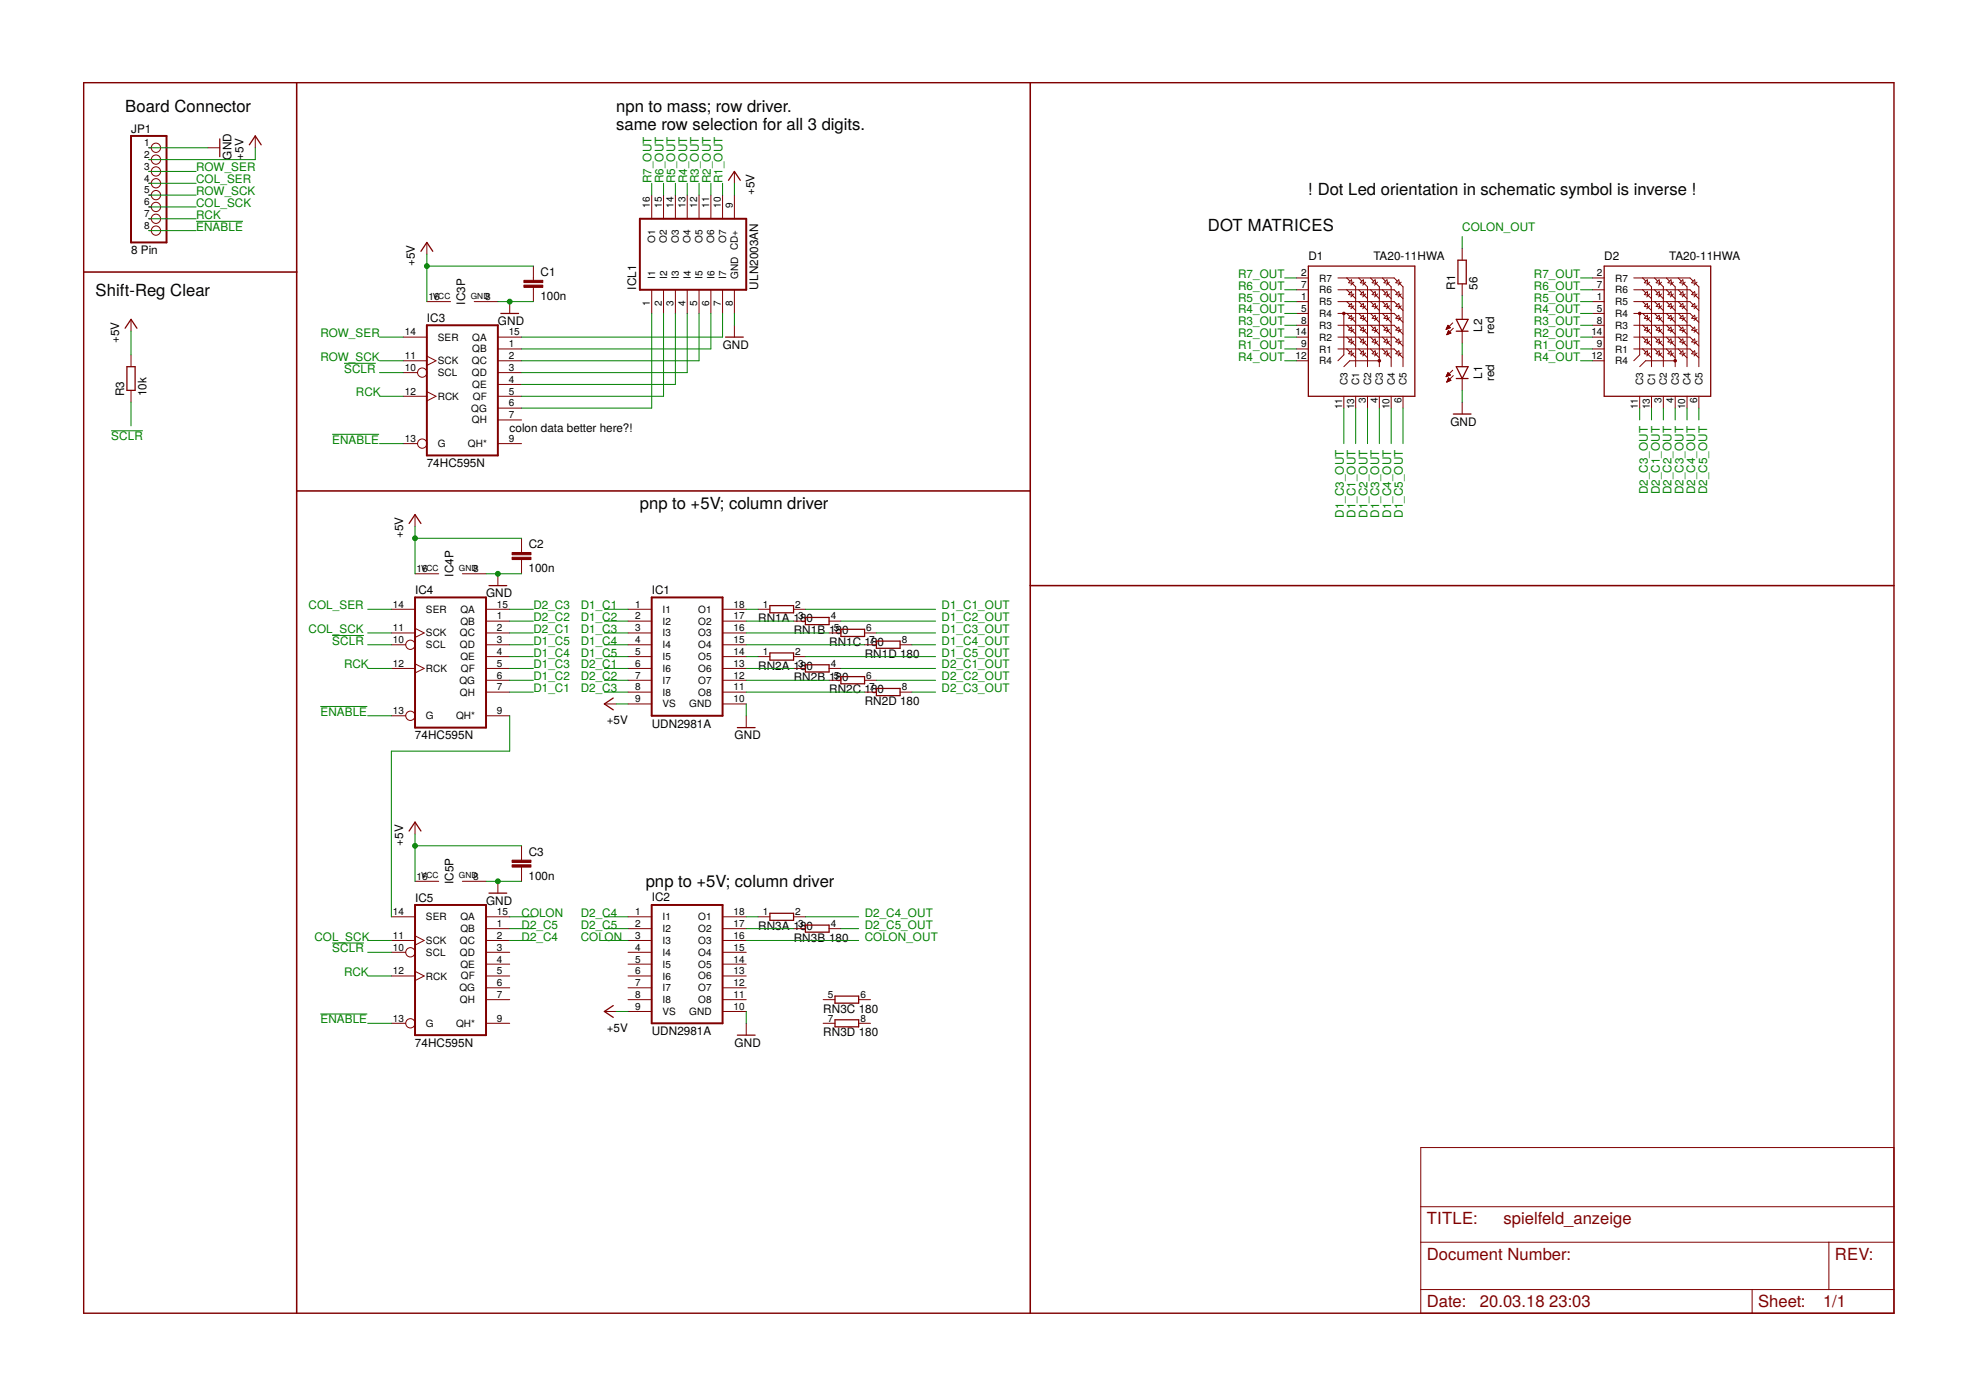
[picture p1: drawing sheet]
<svg xmlns="http://www.w3.org/2000/svg" width="297mm" height="210mm" viewBox="0 0 297 210" stroke-linecap="round" stroke-linejoin="round" font-family="sans-serif">
<path d="M44.6 12.4v184.9M154.8 12.4v184.9M12.6 40.9h32M44.6 73.8h110.2M154.8 88h129.8" fill="none" stroke="#800000" stroke-width=".23"/>
<path d="M19.7 20.4h5.3v16h-5.3zM96.1 32.9h16v10.6h-16zM64.1 48.9h10.7v19.5h-10.7zM62.4 89.8h10.6v19.5h-10.6zM97.9 89.8h10.7v17.7h-10.7zM62.4 136h10.6v19.5h-10.6zM97.9 136h10.7v17.8h-10.7z" fill="none" stroke="#800000" stroke-width=".3"/>
<g fill="none" stroke="#800000" stroke-width=".15">
<path d="M22.4 22.2h.4M22.4 24h.4M22.4 25.8h.4M22.4 27.5h.4M22.4 29.3h.4M22.4 31.1h.4M22.4 32.9h.4M22.4 34.6h.4M31.2 22.2h1.8M38.4 20.4v1.8M64.1 36.4v1.8M80.1 40v2.1"/>
<path d="M97.9 29.3v3.6M99.7 29.3v3.6M101.5 29.3v3.6M103.3 29.3v3.6M105 29.3v3.6M106.8 29.3v3.6M108.6 29.3v3.6M110.3 25.8v1.7M110.3 29.3v3.6M219.7 37.3v1.8M19.7 48v1.8M19.7 53.3v1.8"/>
<path d="M19.7 58.7v1.7M60.6 50.7h3.5M60.6 54.2h3.5M60.6 56h2.1M60.6 59.5h3.5M64.1 45.3h3.6M64.1 53.5l1.4 .7-1.4 .7M64.1 58.8l1.4 .7-1.4 .7M71.2 45.3h3.6M74.8 50.7h3.6M74.8 52.4h3.6M74.8 54.2h3.6"/>
<path d="M74.8 56h3.6M74.8 57.8h3.6M74.8 59.5h3.6M76.6 45.3v1.8M80.1 43.2v2.1M97.9 43.5v3.6M99.7 43.5v3.6M101.5 43.5v3.6M103.3 43.5v3.6M105 43.5v3.6M106.8 43.5v3.6M108.6 43.5v3.6"/>
<path d="M110.3 43.5v3.6M110.3 48.9v1.8M194.8 41.8h1.8M194.8 43.5h1.8M194.8 45.3h1.8M194.8 47.1h1.8M194.8 48.9h1.8M194.8 50.7h1.8M194.8 52.4h1.8M194.8 54.2h1.8M201 41.8h8.5l.4 .4M201 47.1h8.5l.4 .4"/>
<path d="M201 43.5h8.5l.4 .5M201 50.7h8.5l.4 .4M201 45.3h8.5l.4 .5M201 48.9h8.5l.4 .4M201 52.4h8.5l.4 .5M201.9 47.1v6.2l-.9 .9M201.9 59.5v1.8M202.4 41.8l.4 .4M202.4 43.5l.4 .5M202.4 45.3l.4 .5M202.4 47.1l.4 .4M202.4 48.9l.4 .4"/>
<path d="M202.4 50.7l.4 .4M202.4 52.4l.4 .5M203.1 42l.1 .6-.6-.1zM203.1 43.8l.1 .5h-.6zM203.1 45.6l.1 .5-.6-.1zM203.1 47.4l.1 .5-.6-.1zM203.1 49.1l.1 .6-.6-.1zM203.1 50.9l.1 .6-.6-.1zM203.1 52.7l.1 .5-.6-.1zM203.2 42.6l.5 .5v12M203.2 44.3l.5 .6M203.2 46.1l.5 .6"/>
<path d="M203.2 47.9l.5 .5M203.2 49.7l.5 .5M203.2 51.5l.5 .5M203.2 53.2l.5 .6M203.4 42.4l-.4 .4M203.4 44.2l-.4 .4M203.4 46l-.4 .4M203.4 47.7l-.4 .5M203.4 51.3l-.4 .4M203.4 49.5l-.4 .4M203.4 53l-.4 .5M203.7 59.5v1.8"/>
<path d="M204.1 43.5l.5 .5M204.1 41.8l.5 .4M204.1 45.3l.5 .5M204.1 47.1l.5 .4M204.1 48.9l.5 .4M204.1 50.7l.5 .4M204.1 52.4l.5 .5M204.4 51.4l.4-.5 .1 .6zM204.4 42.5l.4-.5 .1 .6zM204.4 44.3l.4-.5 .1 .5zM204.4 46l.4-.4 .1 .5zM204.4 47.8l.4-.4 .1 .5z"/>
<path d="M204.4 53.1l.4-.4 .1 .5zM204.4 49.6l.4-.5 .1 .6zM204.9 44.3l.6 .6M204.9 42.6l.6 .5v12M204.9 46.1l.6 .6M204.9 47.9l.6 .5M204.9 49.7l.6 .5M204.9 51.5l.6 .5M204.9 53.2l.6 .6M205.2 42.4l-.5 .4M205.2 44.2l-.5 .4M205.2 46l-.5 .4"/>
<path d="M205.2 49.5l-.5 .4M205.2 47.7l-.5 .5M205.2 51.3l-.5 .4M205.2 53l-.5 .5M205.5 59.5v1.8M205.9 45.3l.5 .5M205.9 43.5l.5 .5M205.9 41.8l.5 .4M205.9 47.1l.5 .4M205.9 50.7l.5 .4M205.9 48.9l.5 .4M205.9 52.4l.5 .5"/>
<path d="M206.2 42.5l.4-.5 .1 .6zM206.2 44.3l.4-.5 .1 .5zM206.2 46l.4-.4 .1 .5zM206.2 53.1l.4-.4 .1 .5zM206.2 47.8l.4-.4 .1 .5zM206.2 49.6l.4-.5 .1 .6zM206.2 51.4l.4-.5 .1 .6zM206.7 44.3l.5 .6M206.7 42.6l.5 .5v12M206.7 47.9l.5 .5M206.7 46.1l.5 .6M206.7 51.5l.5 .5"/>
<path d="M206.7 49.7l.5 .5M206.7 53.2l.5 .6M207 42.4l-.5 .4M207 44.2l-.5 .4M207 46l-.5 .4M207 47.7l-.5 .5M207 49.5l-.5 .4M207 51.3l-.5 .4M207 53l-.5 .5M207.2 59.5v1.8M207.2 54.2h-4.4l-.9 .9M207.7 45.3l.4 .5"/>
<path d="M207.7 41.8l.4 .4M207.7 48.9l.4 .4M207.7 43.5l.4 .5M207.7 47.1l.4 .4M207.7 52.4l.4 .5M207.7 50.7l.4 .4M207.9 49.6l.5-.5 .1 .6zM207.9 53.1l.5-.4 .1 .5zM208.4 50.9l.1 .6-.6-.1zM208.4 42l.1 .6-.6-.1zM208.4 43.8l.1 .5h-.6zM208.4 45.6l.1 .5-.6-.1z"/>
<path d="M208.4 47.4l.1 .5-.6-.1zM208.5 46.1l.5 .6M208.5 42.6l.5 .5v12M208.5 49.7l.5 .5M208.5 44.3l.5 .6M208.5 47.9l.5 .5M208.5 53.2l.5 .6M208.5 51.5l.5 .5M208.7 42.4l-.4 .4M208.7 44.2l-.4 .4M208.7 46l-.4 .4M208.7 47.7l-.4 .5"/>
<path d="M208.7 49.5l-.4 .4M208.7 51.3l-.4 .4M208.7 53l-.4 .5M209 59.5v1.8M209.7 42.5l.5-.5 .1 .6zM209.7 53.1l.5-.4 .1 .5zM209.7 44.3l.5-.5 .1 .5zM209.7 46l.5-.4 .1 .5zM209.7 47.8l.5-.4 .1 .5zM209.7 49.6l.5-.5 .1 .6zM209.7 51.4l.5-.5 .1 .6zM210.3 47.9l.5 .5"/>
<path d="M210.3 44.3l.5 .6M210.3 42.6l.5 .5v12M210.3 51.5l.5 .5M210.3 46.1l.5 .6M210.3 49.7l.5 .5M210.3 53.2l.5 .6M210.5 42.4l-.4 .4M210.5 44.2l-.4 .4M210.5 46l-.4 .4M210.5 47.7l-.4 .5M210.5 49.5l-.4 .4M210.5 51.3l-.4 .4"/>
<path d="M210.5 53l-.4 .5M210.8 59.5v1.8M217.3 56.6h.1M217.3 49.4h.1M217.3 56.5h.3M217.3 49.4h.3M217.4 56.4h.3M217.4 49.3h.3M217.4 57.4h.1M217.4 50.3h.1M217.4 56.3h.5M217.4 49.2h.5"/>
<path d="M217.4 56.3h.4M217.4 57.3h.2M217.4 49.1h.4M217.4 50.2h.2M217.4 57.2h.4M217.4 50.1h.4M217.5 56.2h.3M217.5 49.1h.2M217.5 56.1h.2M217.5 57.2h.4M217.5 50h.5M217.5 57.1h.5"/>
<path d="M217.5 49h.2M217.5 50h.4M217.5 56h.1M217.5 48.9h.1M217.6 57h.3M217.6 49.9h.3M217.6 56.9h.2M217.6 49.8h.2M217.6 56.9h.1M217.6 49.7h.1M217.6 56.8l-.2 .6M217.6 56.8l.4 .3-.6 .3"/>
<path d="M217.6 56.8h.1M217.6 49.7l.4 .3-.6 .3zM217.9 56.3l-.3-.3-.3 .6M217.9 56.3l-.6 .3M217.9 49.2l-.3-.3-.3 .6M217.9 49.2l-.6 .3M218.3 55.6l-1 1M218.3 48.5l-1 1M218.4 56.4l-1 1M218.4 49.3l-1 1M219.7 42.7v1.7M219.7 46.2v1.8"/>
<path d="M219.7 49.8v1.7M219.7 53.3v1.8M219.7 56.9v1.8M239.2 41.8h1.8M239.2 43.5h1.8M239.2 45.3h1.8M239.2 47.1h1.8M239.2 48.9h1.8M239.2 50.7h1.8M239.2 52.4h1.8M239.2 54.2h1.8M245.5 41.8h8.4l.5 .4"/>
<path d="M245.5 43.5h8.4l.5 .5M245.5 45.3h8.4l.5 .5M245.5 47.1h8.4l.5 .4M245.5 48.9h8.4l.5 .4M245.5 50.7h8.4l.5 .4M245.5 52.4h8.4l.5 .5M246.4 47.1v6.2l-.9 .9M246.4 59.5v1.8M246.8 41.8l.4 .4M246.8 43.5l.4 .5M246.8 45.3l.4 .5M246.8 47.1l.4 .4"/>
<path d="M246.8 48.9l.4 .4M246.8 50.7l.4 .4M246.8 52.4l.4 .5M247.1 42.5l.4-.5 .1 .6zM247.1 44.3l.4-.5 .1 .5zM247.1 46l.4-.4 .1 .5zM247.1 47.8l.4-.4 .1 .5zM247.1 49.6l.4-.5 .1 .6zM247.1 51.4l.4-.5 .1 .6zM247.1 53.1l.4-.4 .1 .5zM247.6 42.6l.5 .5v12M247.6 44.3l.5 .6"/>
<path d="M247.6 46.1l.5 .6M247.6 47.9l.5 .5M247.6 49.7l.5 .5M247.6 51.5l.5 .5M247.6 53.2l.5 .6M247.9 42.4l-.5 .4M247.9 44.2l-.5 .4M247.9 46l-.5 .4M247.9 47.7l-.5 .5M247.9 51.3l-.5 .4M247.9 49.5l-.5 .4M247.9 53l-.5 .5"/>
<path d="M248.1 59.5v1.8M248.6 43.5l.4 .5M248.6 41.8l.4 .4M248.6 45.3l.4 .5M248.6 47.1l.4 .4M248.6 48.9l.4 .4M248.6 50.7l.4 .4M248.6 52.4l.4 .5M248.8 42.5l.5-.5 .1 .6zM248.8 44.3l.5-.5 .1 .5zM248.8 46l.5-.4 .1 .5zM248.8 47.8l.5-.4 .1 .5z"/>
<path d="M248.8 49.6l.5-.5 .1 .6zM248.8 51.4l.5-.5 .1 .6zM248.8 53.1l.5-.4 .1 .5zM249.4 42.6l.5 .5v12M249.4 44.3l.5 .6M249.4 46.1l.5 .6M249.4 47.9l.5 .5M249.4 49.7l.5 .5M249.4 51.5l.5 .5M249.4 53.2l.5 .6M249.6 42.4l-.4 .4M249.6 44.2l-.4 .4"/>
<path d="M249.6 46l-.4 .4M249.6 49.5l-.4 .4M249.6 47.7l-.4 .5M249.6 51.3l-.4 .4M249.6 53l-.4 .5M249.9 59.5v1.8M250.4 45.3l.4 .5M250.4 43.5l.4 .5M250.4 41.8l.4 .4M250.4 47.1l.4 .4M250.4 48.9l.4 .4M250.4 50.7l.4 .4"/>
<path d="M250.4 52.4l.4 .5M250.6 42.5l.5-.5v.6zM250.6 44.3l.5-.5v.5zM250.6 46l.5-.4v.5zM250.6 47.8l.5-.4v.5zM250.6 49.6l.5-.5v.6zM250.6 51.4l.5-.5v.6zM250.6 53.1l.5-.4v.5zM251.1 42.6l.6 .5v12M251.1 44.3l.6 .6M251.1 46.1l.6 .6M251.1 47.9l.6 .5"/>
<path d="M251.1 49.7l.6 .5M251.1 51.5l.6 .5M251.1 53.2l.6 .6M251.4 42.4l-.4 .4M251.4 44.2l-.4 .4M251.4 46l-.4 .4M251.4 47.7l-.4 .5M251.4 49.5l-.4 .4M251.4 51.3l-.4 .4M251.4 53l-.4 .5M251.7 54.2h-4.5l-.8 .9M251.7 59.5v1.8"/>
<path d="M252.1 47.1l.5 .4M252.1 45.3l.5 .5M252.1 43.5l.5 .5M252.1 41.8l.5 .4M252.1 48.9l.5 .4M252.1 50.7l.5 .4M252.1 52.4l.5 .5M252.4 42.5l.4-.5 .1 .6zM252.4 44.3l.4-.5 .1 .5zM252.4 46l.4-.4 .1 .5zM252.4 47.8l.4-.4 .1 .5zM252.4 49.6l.4-.5 .1 .6z"/>
<path d="M252.4 51.4l.4-.5 .1 .6zM252.4 53.1l.4-.4 .1 .5zM252.9 42.6l.6 .5v12M252.9 44.3l.6 .6M252.9 46.1l.6 .6M252.9 47.9l.6 .5M252.9 49.7l.6 .5M252.9 51.5l.6 .5M252.9 53.2l.6 .6M253.2 42.4l-.4 .4M253.2 44.2l-.4 .4M253.2 46l-.4 .4"/>
<path d="M253.2 47.7l-.4 .5M253.2 49.5l-.4 .4M253.2 51.3l-.4 .4M253.2 53l-.4 .5M253.5 59.5v1.8M254.2 42.5l.4-.5 .1 .6zM254.2 46l.4-.4 .1 .5zM254.2 47.8l.4-.4 .1 .5zM254.2 51.4l.4-.5 .1 .6zM254.6 43.8l.1 .5h-.5zM254.6 49.1l.1 .6-.5-.1zM254.6 52.7l.1 .5-.5-.1z"/>
<path d="M254.7 42.6l.5 .5v12M254.7 44.3l.5 .6M254.7 46.1l.5 .6M254.7 47.9l.5 .5M254.7 49.7l.5 .5M254.7 51.5l.5 .5M254.7 53.2l.5 .6M255 42.4l-.5 .4M255 44.2l-.5 .4M255 46l-.5 .4M255 47.7l-.5 .5M255 49.5l-.5 .4"/>
<path d="M255 51.3l-.5 .4M255 53l-.5 .5M255.2 59.5v1.8M60.6 66.7h2.1M62.4 77.3v1.8M74.8 61.3h3.6M74.8 63.1h3.6M74.8 66.7h3.6M219.7 60.4v1.8M58.8 91.5h3.6M58.8 95.1h3.6M58.8 96.9h2.2"/>
<path d="M62.4 94.4l1.3 .7-1.3 .7M62.4 99.7l1.3 .7-1.3 .7M62.4 86.2h3.5M69.5 86.2h3.5M73 91.5h3.6M73 93.3h3.6M73 95.1h3.6M73 96.9h3.6M73 98.7h3.6M74.8 86.2v1.8M78.4 80.9v2.1M78.4 84.1v2.1"/>
<path d="M94.4 91.5h3.5M94.4 93.3h3.5M94.4 95.1h3.5M94.4 96.9h3.5M94.4 98.7h3.5M108.6 91.5h3.5M108.6 93.3h3.5M108.6 95.1h3.5M108.6 96.9h3.5M108.6 98.7h3.5M113.9 91.5h1.8M113.9 98.7h1.8"/>
<path d="M119.2 91.5h1.8M119.2 93.3h1.8M119.2 98.7h1.8M124.6 93.3h1.7M124.6 95.1h1.7M129.9 95.1h1.8M129.9 96.9h1.8M135.2 96.9h1.8M58.8 100.4h3.6M58.8 107.5h2.2M73 100.4h3.6M73 102.2h3.6"/>
<path d="M73 104h3.6M73 107.5h3.6M90.8 105.8h1.8M94.4 100.4h3.5M94.4 102.2h3.5M94.4 104h3.5M94.4 105.8h3.5M108.6 100.4h3.5M108.6 102.2h3.5M108.6 104h3.5M108.6 105.8h3.5M112.1 107.5v1.8"/>
<path d="M119.2 100.4h1.8M124.6 100.4h1.7M124.6 102.2h1.7M129.9 102.2h1.8M129.9 104h1.8M135.2 104h1.8M58.8 137.8h3.6M62.4 132.4h3.5M62.4 123.5v1.8M69.5 132.4h3.5M73 137.8h3.6M73 139.5h3.6"/>
<path d="M74.8 132.4v1.8M78.4 127.1v2.1M78.4 130.3v2.1M94.4 137.8h3.5M94.4 139.5h3.5M108.6 137.8h3.5M108.6 139.5h3.5M113.9 137.8h1.8M119.2 137.8h1.8M119.2 139.5h1.8M124.6 139.5h1.7M58.8 141.3h3.6"/>
<path d="M58.8 143.1h2.2M58.8 146.6h3.6M58.8 153.8h2.2M62.4 140.6l1.3 .7-1.3 .7M62.4 145.9l1.3 .7-1.3 .7M73 141.3h3.6M73 143.1h3.6M73 144.9h3.6M73 146.6h3.6M73 148.4h3.6M73 150.2h3.6M73 153.8h3.6"/>
<path d="M90.8 152h1.8M94.4 141.3h3.5M94.4 143.1h3.5M94.4 144.9h3.5M94.4 146.6h3.5M94.4 148.4h3.5M94.4 150.2h3.5M94.4 152h3.5M108.6 141.3h3.5M108.6 143.1h3.5M108.6 144.9h3.5M108.6 146.6h3.5"/>
<path d="M108.6 148.4h3.5M108.6 150.2h3.5M108.6 152h3.5M112.1 153.8v1.7M123.7 150.2h1.8M123.7 153.8h1.8M129 150.2h1.8M129 153.8h1.8M213.5 172.4h71.1v24.9h-71.1zM213.5 186.6h71.1M213.5 193.8h71.1M213.5 181.3h71.1"/>
<path d="M263.2 193.8v3.5M274.8 186.6v7.2"/>
<circle cx="23.4" cy="32.9" r=".7"/>
<circle cx="23.4" cy="31.1" r=".7"/>
<circle cx="23.4" cy="25.8" r=".7"/>
<circle cx="23.4" cy="29.3" r=".7"/>
<circle cx="23.4" cy="27.5" r=".7"/>
<circle cx="23.4" cy="24" r=".7"/>
<circle cx="23.4" cy="22.2" r=".7"/>
<circle cx="23.4" cy="34.6" r=".7"/>
<circle cx="63.4" cy="56" r=".7"/>
<circle cx="63.4" cy="66.7" r=".7"/>
<circle cx="61.7" cy="96.9" r=".7"/>
<circle cx="61.7" cy="107.5" r=".7"/>
<circle cx="61.7" cy="143.1" r=".7"/>
<circle cx="61.7" cy="153.8" r=".7"/>
</g>
<g fill="none" stroke="#800000" stroke-width=".19">
<path d="M33 20.9v2.6M37.5 21.8l.9-1.4 .8 1.4M63.2 37.8l.9-1.4 .9 1.4M109.5 27.1l.8-1.3 .9 1.3M196.6 40h16v19.5h-16zM219.1 39.1h1.2v3.6h-1.2zM241 40h16v19.5h-16zM18.8 49.3l.9-1.3 .9 1.3M19.1 55.1h1.2v3.6h-1.2zM75.2 47.1h2.7M109 50.7h2.7M218.8 55.1h1.8l-.9 1.8z"/>
<path d="M218.8 56.9h1.8M218.8 48h1.8l-.9 1.8zM218.8 49.8h1.8M61.5 78.7l.9-1.4 .8 1.4M218.4 62.2h2.6M73.5 88h2.6M115.7 91h3.5v1.1h-3.5zM115.7 98.1h3.5v1.1h-3.5zM121 92.8h3.6v1.1h-3.6zM121 99.9h3.6v1.1h-3.6zM126.3 94.6h3.6v1h-3.6zM131.7 96.3h3.5v1.1h-3.5z"/>
<path d="M92.1 104.9l-1.3 .9 1.3 .9M110.8 109.3h2.7M126.3 101.7h3.6v1h-3.6zM131.7 103.4h3.5v1.1h-3.5zM61.5 124.9l.9-1.4 .8 1.4M73.5 134.2h2.6M115.7 137.2h3.5v1.1h-3.5zM121 139h3.6v1.1h-3.6zM92.1 151.1l-1.3 .9 1.3 .9M110.8 155.5h2.7M125.5 149.7h3.5v1h-3.5zM125.5 153.2h3.5v1.1h-3.5z"/>
</g>
<g fill="#800000" stroke="#800000" stroke-width=".15">
<circle cx="201.9" cy="47.1" r=".19"/>
<circle cx="207.2" cy="54.2" r=".19"/>
<circle cx="246.4" cy="47.1" r=".19"/>
<circle cx="251.7" cy="54.2" r=".19"/>
</g>
<g fill="#800000" stroke="#800000" stroke-width=".15">
<path d="M76.9 83.7h2.9v.4h-2.9z"/>
<path d="M76.9 83h2.9v.4h-2.9z"/>
<path d="M78.7 42.8h2.9v.4h-2.9z"/>
<path d="M78.7 42.1h2.9v.4h-2.9z"/>
<path d="M76.9 129.9h2.9v.4h-2.9z"/>
<path d="M76.9 129.2h2.9v.4h-2.9z"/>
</g>
<path d="M12.6 12.4h272v184.9h-272z" fill="none" stroke="#800000" stroke-width=".21"/>
<g fill="none" stroke="#008000" stroke-width=".15">
<path d="M22.4 22.2h8.8M22.4 25.8h7.1M22.4 32.9h7.1M22.4 34.6h7.1M22.4 27.5h7.1M22.4 29.3h7.1M22.4 31.1h7.1M29.5 33.3h7M38.4 22.2v1.8h-16M64.1 38.2v7.1M64.1 40h16M97.9 27.5v1.8"/>
<path d="M99.7 27.5v1.8M101.5 27.5v1.8M103.3 27.5v1.8M105 27.5v1.8M106.8 27.5v1.8M108.6 27.5v1.8M110.3 27.5v1.8M219.7 35.5v1.8M19.7 49.8v3.5M51.7 54.6h4.8M57 50.7h3.6M57 54.2h3.6"/>
<path d="M57 56h3.6M57 59.5h3.6M74.8 45.3h5.3M97.9 47.1v14.2h-19.5M99.7 47.1v12.4h-21.3M101.5 47.1v10.7h-23.1M103.3 47.1v8.9h-24.9M105 47.1v7.1h-26.6M106.8 47.1v5.3h-28.4M108.6 47.1v3.6h-30.2M110.3 47.1v1.8M193 45.3h1.8"/>
<path d="M193 52.4h1.8M193 48.9h1.8M193 50.7h1.8M193 41.8h1.8M193 43.5h1.8M193 47.1h1.8M193 54.2h1.8M219.7 44.4v1.8M219.7 51.5v1.8M219.7 58.7v1.7M237.5 45.3h1.7M237.5 52.4h1.7"/>
<path d="M237.5 48.9h1.7M237.5 50.7h1.7M237.5 41.8h1.7M237.5 43.5h1.7M237.5 47.1h1.7M237.5 54.2h1.7M16.7 64.7h4.8M19.7 60.4v3.6M49.9 65.3h7.1M57 66.7h3.6M62.4 79.1v7.1M201.9 61.3v5.4"/>
<path d="M203.7 61.3v5.4M205.5 61.3v5.4M207.2 61.3v5.4M209 61.3v5.4M210.8 61.3v5.4M246.4 61.3v1.8M248.1 61.3v1.8M249.9 61.3v1.8M251.7 61.3v1.8M253.5 61.3v1.8M255.2 61.3v1.8M49.9 95.5h4.8"/>
<path d="M55.2 91.5h3.6M55.2 95.1h3.6M55.2 96.9h3.6M62.4 80.9h16M73 86.2h5.4M76.6 91.5h3.5M76.6 93.3h3.5M76.6 95.1h3.5M76.6 96.9h3.5M76.6 98.7h3.5M90.8 91.5h3.6M90.8 93.3h3.6"/>
<path d="M90.8 95.1h3.6M90.8 96.9h3.6M90.8 98.7h3.6M112.1 91.5h1.8M112.1 93.3h7.1M112.1 95.1h12.5M112.1 96.9h17.8M112.1 98.7h1.8M121 91.5h19.6M121 98.7h19.6M126.3 93.3h14.3M131.7 95.1h8.9"/>
<path d="M137 96.9h3.6M48.1 106.2h7.1M55.2 100.4h3.6M55.2 107.5h3.6M76.6 100.4h3.5M76.6 102.2h3.5M76.6 104h3.5M76.6 107.5v5.4h-17.8v24.9M90.8 100.4h3.6M90.8 102.2h3.6M90.8 104h3.6M92.6 105.8h1.8"/>
<path d="M112.1 105.8v1.7M112.1 100.4h7.1M112.1 102.2h12.5M112.1 104h17.8M126.3 100.4h14.3M131.7 102.2h8.9M137 104h3.6M62.4 125.3v7.1M62.4 127.1h16M73 132.4h5.4M76.6 137.8h3.5M76.6 139.5h3.5"/>
<path d="M90.8 137.8h3.6M90.8 139.5h3.6M112.1 137.8h1.8M112.1 139.5h7.1M121 137.8h8M126.3 139.5h2.7M48.1 152.4h7.1M49.9 141.7h4.8M55.2 141.3h3.6M55.2 143.1h3.6M55.2 146.6h3.6M55.2 153.8h3.6"/>
<path d="M76.6 141.3h3.5M90.8 141.3h3.6M92.6 152h1.8M112.1 152v1.8M112.1 141.3h16.9"/>
</g>
<g fill="#008000" stroke="#008000" stroke-width=".15">
<circle cx="62.4" cy="80.9" r=".36"/>
<circle cx="62.4" cy="127.1" r=".36"/>
<circle cx="64.1" cy="40" r=".36"/>
<circle cx="74.8" cy="86.2" r=".36"/>
<circle cx="76.6" cy="45.3" r=".36"/>
<circle cx="74.8" cy="132.4" r=".36"/>
</g>
<g font-size="2.5">
<text x="18.8" y="16.9">Board Connector</text>
<text x="92.6" y="16.9">npn to mass; row driver.</text>
<text x="92.6" y="19.5">same row selection for all 3 digits.</text>
<text x="196.6" y="29.3">! Dot Led orientation in schematic symbol is inverse !</text>
<text x="181.5" y="34.7">DOT MATRICES</text>
<text x="14.4" y="44.4">Shift-Reg Clear</text>
<text x="96.1" y="76.4">pnp to +5V; column driver</text>
<text x="97" y="133.3">pnp to +5V; column driver</text>
</g>
<g font-size="2.5" fill="#800000">
<text x="214.4" y="184">TITLE:</text>
<text x="225.9" y="184">spielfeld_anzeige</text>
<text x="214.4" y="189.3">Document Number:</text>
<text x="275.7" y="189.3">REV:</text>
<text x="214.4" y="196.4">Date:</text>
<text x="222.4" y="196.4">20.03.18</text>
<text x="232.8" y="196.4">23:03</text>
<text x="264.1" y="196.4">Sheet:</text>
<text x="273.9" y="196.4">1/1</text>
</g>
<g font-size="1.8">
<text x="19.7" y="20">JP1</text>
<text x="34.8" y="24" transform="rotate(-90 34.8 24)">GND</text>
<text x="36.6" y="24" transform="rotate(-90 36.6 24)">+5V</text>
<text x="113.4" y="29.3" transform="rotate(-90 113.4 29.3)">+5V</text>
<text x="19.7" y="38.2">8 Pin</text>
<text x="62.4" y="40" transform="rotate(-90 62.4 40)">+5V</text>
<text x="81.2" y="41.5">C1</text>
<text x="196.6" y="39.1">D1</text>
<text x="206.4" y="39.1">TA20-11HWA</text>
<text x="241" y="39.1">D2</text>
<text x="250.8" y="39.1">TA20-11HWA</text>
<text x="69.9" y="45.8" transform="rotate(-90 69.9 45.8)">IC3P</text>
<text x="81.2" y="45.1">100n</text>
<text x="95.6" y="43.5" transform="rotate(-90 95.6 43.5)">ICL1</text>
<text x="113.9" y="43.5" transform="rotate(-90 113.9 43.5)">ULN2003AN</text>
<text x="218.6" y="43.5" transform="rotate(-90 218.6 43.5)">R1</text>
<text x="222" y="43.5" transform="rotate(-90 222 43.5)">56</text>
<text x="17.9" y="51.5" transform="rotate(-90 17.9 51.5)">+5V</text>
<text x="64.1" y="48.4">IC3</text>
<text x="74.8" y="48.9">GND</text>
<text x="108.6" y="52.4">GND</text>
<text x="222.7" y="49.8" transform="rotate(-90 222.7 49.8)">L2</text>
<text x="224.5" y="50.1" transform="rotate(-90 224.5 50.1)">red</text>
<text x="18.6" y="59.5" transform="rotate(-90 18.6 59.5)">R3</text>
<text x="22" y="59.5" transform="rotate(-90 22 59.5)">10k</text>
<text x="222.7" y="56.9" transform="rotate(-90 222.7 56.9)">L1</text>
<text x="224.5" y="57.2" transform="rotate(-90 224.5 57.2)">red</text>
<text x="76.6" y="64.9">colon data better here?!</text>
<text x="217.9" y="64">GND</text>
<text x="64.1" y="70.2">74HC595N</text>
<text x="60.6" y="80.9" transform="rotate(-90 60.6 80.9)">+5V</text>
<text x="79.4" y="82.4">C2</text>
<text x="62.4" y="89.3">IC4</text>
<text x="68.1" y="86.6" transform="rotate(-90 68.1 86.6)">IC4P</text>
<text x="73" y="89.8">GND</text>
<text x="79.4" y="85.9">100n</text>
<text x="97.9" y="89.2">IC1</text>
<text x="113.9" y="93.5">RN1A 180</text>
<text x="119.3" y="95.3">RN1B 180</text>
<text x="113.9" y="100.6">RN2A 180</text>
<text x="124.6" y="97">RN1C 180</text>
<text x="129.9" y="98.8">RN1D 180</text>
<text x="119.3" y="102.4">RN2B 180</text>
<text x="124.6" y="104.2">RN2C 180</text>
<text x="129.9" y="105.9">RN2D 180</text>
<text x="62.4" y="111.1">74HC595N</text>
<text x="91.2" y="108.8">+5V</text>
<text x="97.9" y="109.3">UDN2981A</text>
<text x="110.4" y="111.1">GND</text>
<text x="60.6" y="127.1" transform="rotate(-90 60.6 127.1)">+5V</text>
<text x="79.4" y="128.6">C3</text>
<text x="62.4" y="135.5">IC5</text>
<text x="68.1" y="132.9" transform="rotate(-90 68.1 132.9)">IC5P</text>
<text x="73" y="136">GND</text>
<text x="79.4" y="132.2">100n</text>
<text x="97.9" y="135.4">IC2</text>
<text x="113.9" y="139.7">RN3A 180</text>
<text x="119.3" y="141.5">RN3B 180</text>
<text x="91.2" y="155">+5V</text>
<text x="97.9" y="155.5">UDN2981A</text>
<text x="123.7" y="152.2">RN3C 180</text>
<text x="123.7" y="155.7">RN3D 180</text>
<text x="62.4" y="157.3">74HC595N</text>
<text x="110.4" y="157.3">GND</text>
</g>
<g font-size="1.8" fill="#008000">
<text x="29.5" y="25.8">ROW_SER</text>
<text x="29.5" y="27.5">COL_SER</text>
<text x="29.5" y="29.3">ROW_SCK</text>
<text x="97.9" y="27.5" transform="rotate(-90 97.9 27.5)">R7_OUT</text>
<text x="99.7" y="27.5" transform="rotate(-90 99.7 27.5)">R6_OUT</text>
<text x="101.5" y="27.5" transform="rotate(-90 101.5 27.5)">R5_OUT</text>
<text x="103.2" y="27.5" transform="rotate(-90 103.2 27.5)">R4_OUT</text>
<text x="105" y="27.5" transform="rotate(-90 105 27.5)">R3_OUT</text>
<text x="106.8" y="27.5" transform="rotate(-90 106.8 27.5)">R2_OUT</text>
<text x="108.6" y="27.5" transform="rotate(-90 108.6 27.5)">R1_OUT</text>
<text x="29.5" y="32.9">RCK</text>
<text x="29.5" y="34.7">ENABLE</text>
<text x="29.5" y="31.1">COL_SCK</text>
<text x="219.7" y="34.7">COLON_OUT</text>
<text x="186" y="41.8">R7_OUT</text>
<text x="230.5" y="41.8">R7_OUT</text>
<text x="186" y="43.5">R6_OUT</text>
<text x="186" y="45.3">R5_OUT</text>
<text x="186" y="47.1">R4_OUT</text>
<text x="230.5" y="43.5">R6_OUT</text>
<text x="230.5" y="45.3">R5_OUT</text>
<text x="230.5" y="47.1">R4_OUT</text>
<text x="48.1" y="50.7">ROW_SER</text>
<text x="186" y="52.4">R1_OUT</text>
<text x="186" y="48.9">R3_OUT</text>
<text x="186" y="50.7">R2_OUT</text>
<text x="230.5" y="52.4">R1_OUT</text>
<text x="230.5" y="48.9">R3_OUT</text>
<text x="230.5" y="50.7">R2_OUT</text>
<text x="48.1" y="54.2">ROW_SCK</text>
<text x="51.7" y="56">SCLR</text>
<text x="53.5" y="59.5">RCK</text>
<text x="186" y="54.2">R4_OUT</text>
<text x="230.5" y="54.2">R4_OUT</text>
<text x="16.7" y="66.1">SCLR</text>
<text x="49.9" y="66.7">ENABLE</text>
<text x="201.9" y="77.8" transform="rotate(-90 201.9 77.8)">D1_C3_OUT</text>
<text x="203.7" y="77.8" transform="rotate(-90 203.7 77.8)">D1_C1_OUT</text>
<text x="205.5" y="77.8" transform="rotate(-90 205.5 77.8)">D1_C2_OUT</text>
<text x="207.2" y="77.8" transform="rotate(-90 207.2 77.8)">D1_C3_OUT</text>
<text x="209" y="77.8" transform="rotate(-90 209 77.8)">D1_C4_OUT</text>
<text x="210.8" y="77.8" transform="rotate(-90 210.8 77.8)">D1_C5_OUT</text>
<text x="247.6" y="74.2" transform="rotate(-90 247.6 74.2)">D2_C3_OUT</text>
<text x="249.4" y="74.2" transform="rotate(-90 249.4 74.2)">D2_C1_OUT</text>
<text x="251.2" y="74.2" transform="rotate(-90 251.2 74.2)">D2_C2_OUT</text>
<text x="252.9" y="74.2" transform="rotate(-90 252.9 74.2)">D2_C3_OUT</text>
<text x="254.7" y="74.2" transform="rotate(-90 254.7 74.2)">D2_C4_OUT</text>
<text x="256.5" y="74.2" transform="rotate(-90 256.5 74.2)">D2_C5_OUT</text>
<text x="46.4" y="91.5">COL_SER</text>
<text x="46.4" y="95.1">COL_SCK</text>
<text x="80.1" y="95.1">D2_C1</text>
<text x="80.1" y="93.3">D2_C2</text>
<text x="80.1" y="91.5">D2_C3</text>
<text x="87.3" y="91.5">D1_C1</text>
<text x="87.3" y="93.3">D1_C2</text>
<text x="87.3" y="95.1">D1_C3</text>
<text x="141.5" y="91.5">D1_C1_OUT</text>
<text x="141.5" y="93.3">D1_C2_OUT</text>
<text x="141.5" y="95.1">D1_C3_OUT</text>
<text x="49.9" y="96.9">SCLR</text>
<text x="51.7" y="100.4">RCK</text>
<text x="80.1" y="100.4">D1_C3</text>
<text x="80.1" y="98.6">D1_C4</text>
<text x="80.1" y="96.9">D1_C5</text>
<text x="87.3" y="96.9">D1_C4</text>
<text x="87.3" y="98.6">D1_C5</text>
<text x="87.3" y="100.4">D2_C1</text>
<text x="141.5" y="96.9">D1_C4_OUT</text>
<text x="141.5" y="98.6">D1_C5_OUT</text>
<text x="141.5" y="100.4">D2_C1_OUT</text>
<text x="48.1" y="107.5">ENABLE</text>
<text x="80.1" y="104">D1_C1</text>
<text x="80.1" y="102.2">D1_C2</text>
<text x="87.3" y="102.2">D2_C2</text>
<text x="87.3" y="104">D2_C3</text>
<text x="141.5" y="102.2">D2_C2_OUT</text>
<text x="141.5" y="104">D2_C3_OUT</text>
<text x="78.4" y="137.8">COLON</text>
<text x="87.3" y="137.8">D2_C4</text>
<text x="129.9" y="137.8">D2_C4_OUT</text>
<text x="47.3" y="141.3">COL_SCK</text>
<text x="49.9" y="143.1">SCLR</text>
<text x="78.4" y="141.3">D2_C4</text>
<text x="78.4" y="139.5">D2_C5</text>
<text x="87.3" y="139.5">D2_C5</text>
<text x="87.3" y="141.3">COLON</text>
<text x="129.9" y="139.5">D2_C5_OUT</text>
<text x="129.9" y="141.3">COLON_OUT</text>
<text x="51.7" y="146.6">RCK</text>
<text x="48.1" y="153.8">ENABLE</text>
</g>
<g font-size="1.5">
<text x="21.7" y="22">1</text>
<text x="21.7" y="23.7">2</text>
<text x="21.7" y="25.5">3</text>
<text x="21.7" y="27.3">4</text>
<text x="21.7" y="29.1">5</text>
<text x="21.7" y="30.9">6</text>
<text x="21.7" y="32.6">7</text>
<text x="21.7" y="34.4">8</text>
<text x="97.7" y="31.2" transform="rotate(-90 97.7 31.2)">16</text>
<text x="99.4" y="31.2" transform="rotate(-90 99.4 31.2)">15</text>
<text x="101.2" y="31.2" transform="rotate(-90 101.2 31.2)">14</text>
<text x="103" y="31.2" transform="rotate(-90 103 31.2)">13</text>
<text x="104.8" y="31.2" transform="rotate(-90 104.8 31.2)">12</text>
<text x="106.5" y="31.2" transform="rotate(-90 106.5 31.2)">11</text>
<text x="108.3" y="31.2" transform="rotate(-90 108.3 31.2)">10</text>
<text x="110.1" y="31.2" transform="rotate(-90 110.1 31.2)">9</text>
<text x="98.4" y="36.5" transform="rotate(-90 98.4 36.5)">O1</text>
<text x="98.4" y="41.9" transform="rotate(-90 98.4 41.9)">I1</text>
<text x="100.2" y="36.5" transform="rotate(-90 100.2 36.5)">O2</text>
<text x="100.2" y="41.9" transform="rotate(-90 100.2 41.9)">I2</text>
<text x="102" y="36.5" transform="rotate(-90 102 36.5)">O3</text>
<text x="102" y="41.9" transform="rotate(-90 102 41.9)">I3</text>
<text x="103.8" y="36.5" transform="rotate(-90 103.8 36.5)">O4</text>
<text x="103.8" y="41.9" transform="rotate(-90 103.8 41.9)">I4</text>
<text x="105.5" y="36.5" transform="rotate(-90 105.5 36.5)">O5</text>
<text x="105.6" y="41.9" transform="rotate(-90 105.6 41.9)">I5</text>
<text x="107.3" y="36.5" transform="rotate(-90 107.3 36.5)">O6</text>
<text x="107.3" y="41.9" transform="rotate(-90 107.3 41.9)">I6</text>
<text x="109.1" y="36.5" transform="rotate(-90 109.1 36.5)">O7</text>
<text x="109.1" y="41.9" transform="rotate(-90 109.1 41.9)">I7</text>
<text x="110.9" y="41.9" transform="rotate(-90 110.9 41.9)">GND CD+</text>
<text x="195.5" y="41.5">2</text>
<text x="239.9" y="41.5">2</text>
<text x="64.4" y="45.1">16</text>
<text x="72.9" y="45.1">8</text>
<text x="97.7" y="46" transform="rotate(-90 97.7 46)">1</text>
<text x="99.4" y="46" transform="rotate(-90 99.4 46)">2</text>
<text x="101.2" y="46" transform="rotate(-90 101.2 46)">3</text>
<text x="103" y="46" transform="rotate(-90 103 46)">4</text>
<text x="104.8" y="46" transform="rotate(-90 104.8 46)">5</text>
<text x="106.5" y="46" transform="rotate(-90 106.5 46)">6</text>
<text x="108.3" y="46" transform="rotate(-90 108.3 46)">7</text>
<text x="110.1" y="46" transform="rotate(-90 110.1 46)">8</text>
<text x="195.5" y="46.8">5</text>
<text x="195.5" y="45.1">1</text>
<text x="195.5" y="43.3">7</text>
<text x="198.2" y="47.6">R4</text>
<text x="198.2" y="45.9">R5</text>
<text x="198.2" y="44.1">R6</text>
<text x="198.2" y="42.3">R7</text>
<text x="239.9" y="46.8">5</text>
<text x="239.9" y="45.1">1</text>
<text x="239.9" y="43.3">7</text>
<text x="242.7" y="47.6">R4</text>
<text x="242.7" y="45.9">R5</text>
<text x="242.7" y="44.1">R6</text>
<text x="242.7" y="42.3">R7</text>
<text x="60.8" y="54">11</text>
<text x="60.8" y="50.4">14</text>
<text x="65.8" y="51.2">SER</text>
<text x="70.9" y="53">QB</text>
<text x="70.9" y="51.2">QA</text>
<text x="76.4" y="52.2">1</text>
<text x="76.4" y="54">2</text>
<text x="76.4" y="50.4">15</text>
<text x="194.7" y="50.4">14</text>
<text x="194.7" y="54">12</text>
<text x="195.5" y="52.2">9</text>
<text x="195.5" y="48.6">8</text>
<text x="198.2" y="53">R1</text>
<text x="198.2" y="51.2">R2</text>
<text x="198.2" y="49.4">R3</text>
<text x="239.1" y="50.4">14</text>
<text x="239.1" y="54">12</text>
<text x="239.9" y="52.2">9</text>
<text x="239.9" y="48.6">8</text>
<text x="242.7" y="53">R1</text>
<text x="242.7" y="51.2">R2</text>
<text x="242.7" y="49.4">R3</text>
<text x="60.8" y="55.7">10</text>
<text x="60.8" y="59.3">12</text>
<text x="65.8" y="56.5">SCL</text>
<text x="65.8" y="54.7">SCK</text>
<text x="70.9" y="54.7">QC</text>
<text x="70.9" y="56.5">QD</text>
<text x="70.9" y="58.3">QE</text>
<text x="76.4" y="55.7">3</text>
<text x="76.4" y="57.5">4</text>
<text x="76.4" y="59.3">5</text>
<text x="198.2" y="54.7">R4</text>
<text x="202.4" y="57.9" transform="rotate(-90 202.4 57.9)">C3</text>
<text x="204.2" y="57.9" transform="rotate(-90 204.2 57.9)">C1</text>
<text x="206" y="57.9" transform="rotate(-90 206 57.9)">C2</text>
<text x="207.8" y="57.9" transform="rotate(-90 207.8 57.9)">C3</text>
<text x="209.6" y="57.9" transform="rotate(-90 209.6 57.9)">C4</text>
<text x="211.3" y="57.9" transform="rotate(-90 211.3 57.9)">C5</text>
<text x="242.7" y="54.7">R4</text>
<text x="246.9" y="57.9" transform="rotate(-90 246.9 57.9)">C3</text>
<text x="248.7" y="57.9" transform="rotate(-90 248.7 57.9)">C1</text>
<text x="250.4" y="57.9" transform="rotate(-90 250.4 57.9)">C2</text>
<text x="252.2" y="57.9" transform="rotate(-90 252.2 57.9)">C3</text>
<text x="254" y="57.9" transform="rotate(-90 254 57.9)">C4</text>
<text x="255.8" y="57.9" transform="rotate(-90 255.8 57.9)">C5</text>
<text x="65.8" y="60.1">RCK</text>
<text x="70.8" y="61.8">QG</text>
<text x="70.9" y="63.6">QH</text>
<text x="71" y="60.1">QF</text>
<text x="76.4" y="61.1">6</text>
<text x="76.4" y="62.8">7</text>
<text x="201.7" y="61.5" transform="rotate(-90 201.7 61.5)">11</text>
<text x="203.4" y="61.5" transform="rotate(-90 203.4 61.5)">13</text>
<text x="205.2" y="60.6" transform="rotate(-90 205.2 60.6)">3</text>
<text x="207" y="60.6" transform="rotate(-90 207 60.6)">4</text>
<text x="208.8" y="61.5" transform="rotate(-90 208.8 61.5)">10</text>
<text x="210.5" y="60.6" transform="rotate(-90 210.5 60.6)">6</text>
<text x="246.1" y="61.5" transform="rotate(-90 246.1 61.5)">11</text>
<text x="247.9" y="61.5" transform="rotate(-90 247.9 61.5)">13</text>
<text x="249.7" y="60.6" transform="rotate(-90 249.7 60.6)">3</text>
<text x="251.4" y="60.6" transform="rotate(-90 251.4 60.6)">4</text>
<text x="253.2" y="61.5" transform="rotate(-90 253.2 61.5)">10</text>
<text x="255" y="60.6" transform="rotate(-90 255 60.6)">6</text>
<text x="60.8" y="66.4">13</text>
<text x="65.8" y="67.2">G</text>
<text x="70.3" y="67.2">QH*</text>
<text x="76.4" y="66.4">9</text>
<text x="62.6" y="86">16</text>
<text x="71.1" y="86">8</text>
<text x="59" y="94.8">11</text>
<text x="59" y="91.3">14</text>
<text x="64" y="95.6">SCK</text>
<text x="64" y="92.1">SER</text>
<text x="69.1" y="95.6">QC</text>
<text x="69.2" y="93.8">QB</text>
<text x="69.2" y="92.1">QA</text>
<text x="74.7" y="93.1">1</text>
<text x="74.7" y="94.8">2</text>
<text x="74.7" y="91.3">15</text>
<text x="95.4" y="91.3">1</text>
<text x="95.4" y="93.1">2</text>
<text x="95.4" y="94.8">3</text>
<text x="99.6" y="92.1">I1</text>
<text x="99.6" y="93.9">I2</text>
<text x="99.6" y="95.6">I3</text>
<text x="104.9" y="92.1">O1</text>
<text x="104.9" y="93.8">O2</text>
<text x="104.9" y="95.6">O3</text>
<text x="110.2" y="91.3">18</text>
<text x="110.2" y="93.1">17</text>
<text x="110.2" y="94.8">16</text>
<text x="114.6" y="91.3">1</text>
<text x="119.5" y="91.3">2</text>
<text x="119.9" y="93.1">3</text>
<text x="124.8" y="93.1">4</text>
<text x="125.3" y="94.8">5</text>
<text x="130.2" y="94.8">6</text>
<text x="59" y="96.6">10</text>
<text x="59" y="100.2">12</text>
<text x="64" y="97.4">SCL</text>
<text x="64" y="101">RCK</text>
<text x="69.1" y="97.4">QD</text>
<text x="69.2" y="99.2">QE</text>
<text x="69.3" y="101">QF</text>
<text x="74.7" y="96.6">3</text>
<text x="74.7" y="98.4">4</text>
<text x="74.7" y="100.2">5</text>
<text x="74.7" y="102">6</text>
<text x="95.4" y="96.6">4</text>
<text x="95.4" y="98.4">5</text>
<text x="95.4" y="100.2">6</text>
<text x="95.4" y="102">7</text>
<text x="99.6" y="97.4">I4</text>
<text x="99.6" y="99.2">I5</text>
<text x="99.6" y="101">I6</text>
<text x="104.9" y="97.4">O4</text>
<text x="104.9" y="99.2">O5</text>
<text x="104.9" y="101">O6</text>
<text x="110.2" y="96.6">15</text>
<text x="110.2" y="98.4">14</text>
<text x="110.2" y="100.2">13</text>
<text x="110.2" y="102">12</text>
<text x="114.6" y="98.4">1</text>
<text x="119.5" y="98.4">2</text>
<text x="119.9" y="100.2">3</text>
<text x="124.8" y="100.2">4</text>
<text x="125.3" y="102">5</text>
<text x="130.2" y="102">6</text>
<text x="130.6" y="96.6">7</text>
<text x="135.5" y="96.6">8</text>
<text x="59" y="107.3">13</text>
<text x="69" y="102.7">QG</text>
<text x="69.1" y="104.5">QH</text>
<text x="74.7" y="103.7">7</text>
<text x="74.7" y="107.3">9</text>
<text x="95.4" y="103.7">8</text>
<text x="95.4" y="105.5">9</text>
<text x="99.6" y="102.7">I7</text>
<text x="99.6" y="104.5">I8</text>
<text x="99.6" y="106.3">VS</text>
<text x="103.5" y="106.3">GND</text>
<text x="104.9" y="104.5">O8</text>
<text x="104.9" y="102.7">O7</text>
<text x="110.2" y="103.7">11</text>
<text x="110.2" y="105.5">10</text>
<text x="130.6" y="103.7">7</text>
<text x="135.5" y="103.7">8</text>
<text x="64" y="108.1">G</text>
<text x="68.5" y="108.1">QH*</text>
<text x="59" y="137.5">14</text>
<text x="62.6" y="132.2">16</text>
<text x="71.1" y="132.2">8</text>
<text x="74.7" y="137.5">15</text>
<text x="95.4" y="137.5">1</text>
<text x="110.2" y="137.5">18</text>
<text x="114.6" y="137.5">1</text>
<text x="119.5" y="137.5">2</text>
<text x="59" y="142.8">10</text>
<text x="59" y="141.1">11</text>
<text x="64" y="143.6">SCL</text>
<text x="64" y="141.8">SCK</text>
<text x="64" y="138.3">SER</text>
<text x="69.1" y="141.8">QC</text>
<text x="69.1" y="143.6">QD</text>
<text x="69.2" y="140.1">QB</text>
<text x="69.2" y="138.3">QA</text>
<text x="74.7" y="139.3">1</text>
<text x="74.7" y="141.1">2</text>
<text x="74.7" y="142.8">3</text>
<text x="95.4" y="139.3">2</text>
<text x="95.4" y="141.1">3</text>
<text x="95.4" y="142.8">4</text>
<text x="99.6" y="138.3">I1</text>
<text x="99.6" y="140.1">I2</text>
<text x="99.6" y="141.8">I3</text>
<text x="99.6" y="143.6">I4</text>
<text x="104.9" y="138.3">O1</text>
<text x="104.9" y="140.1">O2</text>
<text x="104.9" y="141.8">O3</text>
<text x="104.9" y="143.6">O4</text>
<text x="110.2" y="139.3">17</text>
<text x="110.2" y="141.1">16</text>
<text x="110.2" y="142.8">15</text>
<text x="119.9" y="139.3">3</text>
<text x="124.8" y="139.3">4</text>
<text x="59" y="146.4">12</text>
<text x="64" y="147.2">RCK</text>
<text x="69" y="148.9">QG</text>
<text x="69.2" y="145.4">QE</text>
<text x="69.3" y="147.2">QF</text>
<text x="74.7" y="144.6">4</text>
<text x="74.7" y="146.4">5</text>
<text x="74.7" y="148.2">6</text>
<text x="74.7" y="150">7</text>
<text x="95.4" y="144.6">5</text>
<text x="95.4" y="146.4">6</text>
<text x="95.4" y="148.2">7</text>
<text x="95.4" y="150">8</text>
<text x="99.6" y="145.4">I5</text>
<text x="99.6" y="147.2">I6</text>
<text x="99.6" y="149">I7</text>
<text x="104.9" y="145.4">O5</text>
<text x="104.9" y="147.2">O6</text>
<text x="104.9" y="148.9">O7</text>
<text x="110.2" y="150">11</text>
<text x="110.2" y="144.6">14</text>
<text x="110.2" y="146.4">13</text>
<text x="110.2" y="148.2">12</text>
<text x="124.4" y="150">5</text>
<text x="129.3" y="150">6</text>
<text x="59" y="153.5">13</text>
<text x="64" y="154.3">G</text>
<text x="68.5" y="154.3">QH*</text>
<text x="69.1" y="150.7">QH</text>
<text x="74.7" y="153.5">9</text>
<text x="95.4" y="151.7">9</text>
<text x="99.6" y="150.7">I8</text>
<text x="99.6" y="152.5">VS</text>
<text x="103.5" y="152.5">GND</text>
<text x="104.9" y="150.7">O8</text>
<text x="110.2" y="151.7">10</text>
<text x="124.4" y="153.5">7</text>
<text x="129.3" y="153.5">8</text>
</g>
<g font-size="1.2">
<text x="65" y="44.9">VCC</text>
<text x="70.7" y="44.9">GND</text>
<text x="63.3" y="85.8">VCC</text>
<text x="68.9" y="85.8">GND</text>
<text x="63.3" y="132">VCC</text>
<text x="68.9" y="132">GND</text>
</g>
</svg>
